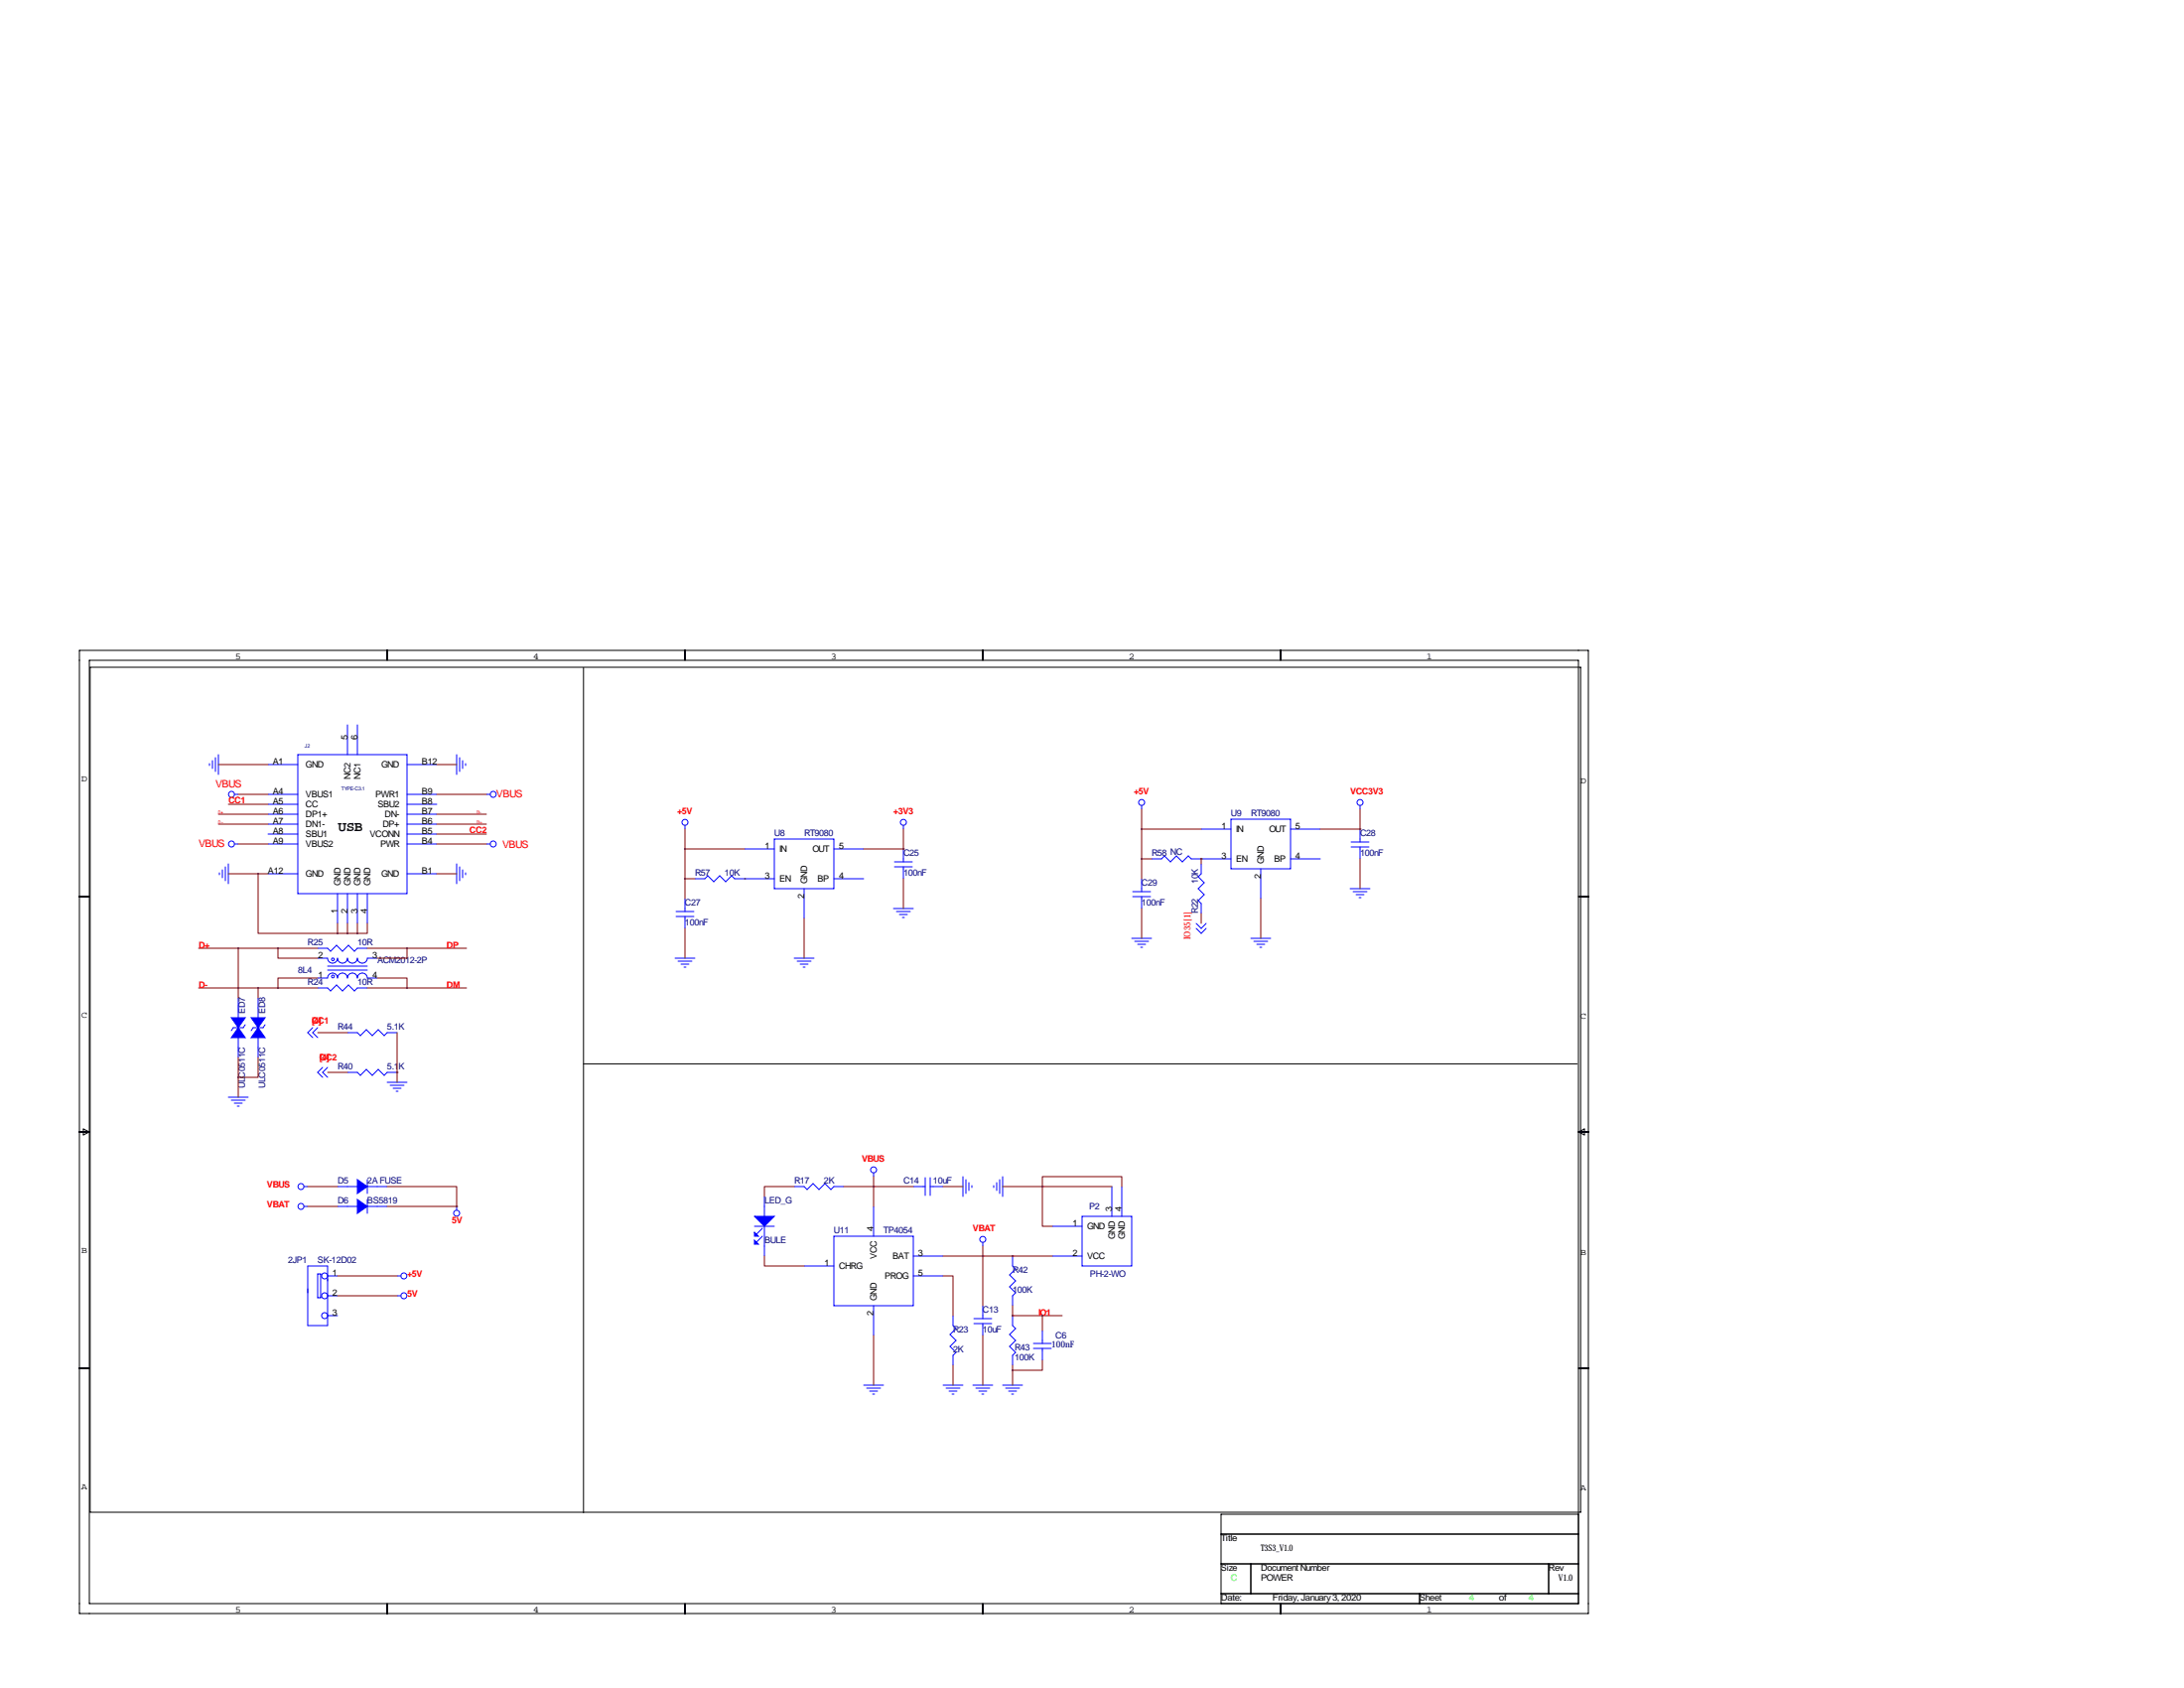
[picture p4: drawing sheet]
<svg xmlns="http://www.w3.org/2000/svg" width="559mm" height="432mm" viewBox="0 0 559 432" stroke-linecap="round" stroke-linejoin="round" font-family="sans-serif">
<g fill="none" stroke="#000" stroke-width=".25">
<path d="M20.3 166.4h386.1v246.3h-386.1zM22.9 168.9h381v241.3h-381zM23.1 170.7h381.3v216.1h-381.3zM99.1 166.4v2.5M149.3 170.8v216.2M175.3 166.4v2.5M251.5 166.4v2.5M327.7 166.4v2.5M20.3 229.4h2.6M403.9 229.4h2.5M149.3 272.1h254.3M20.3 289.6h2.6"/>
<path d="M21.3 288.8l1.6 .8-1.6 .7zM403.9 289.6h2.5M403.9 289.6l1.5-.8v1.5zM20.3 350h2.6M403.9 350h2.5M312.4 392.4h91.5M403.9 387.3h-91.5v22.9M99.1 410.2v2.5M175.3 410.2v2.5M251.5 410.2v2.5M312.4 400h91.5M312.4 407.7h91.5"/>
<path d="M320 400v7.7M327.7 410.2v2.5M363.2 407.7v2.5M396.2 400v7.7"/>
</g>
<g fill="none" stroke="#00f" stroke-width=".25">
<path d="M53.6 195.3v.5M54.4 194.6v2M55.1 193.8v3.6M55.9 193v5.1M68.6 195.6h7.6M76.2 193h27.9v35.6h-27.9zM88.9 185.4v7.6M91.4 185.4v7.6M104.1 195.6h7.7M116.8 193v5.1M117.6 193.8v3.6M118.4 194.6v2"/>
<path d="M119.1 195.3v.5M59.9 203.2h1.1M59.9 215.9h1.1M68.6 203.2h7.6M68.6 205.7h7.6M68.6 208.3h7.6M68.6 210.8h7.6M68.6 213.4h7.6M68.6 215.9h7.6M104.1 203.2h7.7M104.1 205.7h7.7M104.1 208.3h7.7"/>
<path d="M104.1 210.8h7.7M104.1 213.4h7.7M104.1 215.9h7.7M124.5 203.2h1M124.5 215.9h1M175.3 211.1v1M190.5 217.2h7.6M198.1 214.6h15.3v12.7h-15.3zM213.4 217.2h7.6M231.1 211.1v1M231.1 217.2v3.3M292.1 206v1"/>
<path d="M294.6 219.7h2.6l.7-.8 1.6 1.6 1.5-1.6 1.5 1.6 1.5-1.6 .8 .8h10.2M307.3 212.1h7.7M315 209.5h15.2v12.7h-15.2zM330.2 219.7h7.6M330.2 212.1h7.6M345.7 215.4h4.6M345.7 216.7h4.6M348 206v1M348 212.1v3.3M348 216.7v3M56.1 223.3v.5M56.9 222.5v2"/>
<path d="M57.7 221.7v3.6M58.4 221v5.1M68.6 223.5h7.6M86.4 228.6v7.6M88.9 228.6v7.6M91.4 228.6v7.6M94 228.6v7.6M104.1 223.5h7.7M116.8 221v5.1M117.6 221.7v3.6M118.4 222.5v2M119.1 223.3v.5"/>
<path d="M173 233.2h4.5M173 234.4h4.5M175.3 229.9v3.3M175.3 234.4v3.1M177.8 224.8h2.5l.8-.8 1.5 1.6 1.5-1.6 1.6 1.6 1.5-1.6 .8 .8h10.1M205.7 227.3v7.6M213.4 224.8h7.6M228.6 232.4h5.1M228.9 220.5h4.5M228.9 221.7h4.5M229.4 233.2h3.5M230.1 233.9h2.1"/>
<path d="M230.9 234.7h.5M231.1 221.7v3.1M289.8 228.1h4.6M289.8 229.4h4.6M292.1 224.8v3.3M292.1 229.4v3M306.1 237.5l1.2 1.3 1.3-1.3M306.1 236.2l1.2 1.3 1.3-1.3M307.3 221v2.5l-.7 .8 1.5 1.5-1.5 1.5 1.5 1.6-1.5 1.5 .7 .7v2.6M322.6 222.2v7.7M345.4 227.3h5.1M346.2 228.1h3.6"/>
<path d="M347 228.9h2M347.7 229.6h.5M61 255.3v5M66 255.3v5M81.3 245.1h2.5a1.27 1.27 0 0 0 1.3 1.3 1.27 1.27 0 0 0 1.3-1.3 1.27 1.27 0 0 0 1.2 1.3 1.27 1.27 0 0 0 1.3-1.3 1.27 1.27 0 0 0 1.3 1.3 1.27 1.27 0 0 0 1.2-1.3 1.27 1.27 0 0 0 1.3 1.3 1.27 1.27 0 0 0 1.3-1.3h2.5M81.3 250.2h2.5a1.27 1.27 0 0 1 1.3-1.3 1.27 1.27 0 0 1 1.3 1.3 1.27 1.27 0 0 1 1.2-1.3 1.27 1.27 0 0 1 1.3 1.3 1.27 1.27 0 0 1 1.3-1.3 1.27 1.27 0 0 1 1.2 1.3 1.27 1.27 0 0 1 1.3-1.3 1.27 1.27 0 0 1 1.3 1.3h2.5M81.3 252.7h2.5l.8 .8 1.5-1.5 1.5 1.5 1.6-1.5 1.5 1.5 .7-.8h2.6M81.3 242.6h2.5l.8 .7 1.5-1.5 1.5 1.5 1.6-1.5 1.5 1.5 .7-.7h2.6M83.8 247.1h10.2M83.8 248.2h10.2M172.7 245.1h5.1M173.5 245.9h3.5"/>
<path d="M174.2 246.6h2.1M175 247.4h.5M203.2 245.1h5.1M204 245.9h3.5M204.7 246.6h2.1M205.5 247.4h.5M289.6 240h5M290.3 240.8h3.6M291.1 241.6h2M291.8 242.3h.6M320 240h5.1M320.8 240.8h3.6"/>
<path d="M321.6 241.6h2M322.3 242.3h.5M61 265.4v5.1M62.7 262.1l-.5 .8h-2.5l-.5 .8M66 265.4v5.1M67.8 262.1l-.5 .8h-2.5l-.5 .8M80 262.9l-1.3 1.3 1.3 1.2M81.3 262.9l-1.3 1.3 1.3 1.2M82.5 273l-1.2 1.3 1.2 1.3M83.8 273l-1.3 1.3 1.3 1.3M88.9 274.3h2.5l.8 .8 1.5-1.5 1.5 1.5 1.6-1.5 1.5 1.5 .8-.8h2.5M88.9 264.2h2.5l.8 .7 1.5-1.5 1.5 1.5 1.6-1.5 1.5 1.5 .8-.7h2.5"/>
<path d="M99.1 276.9h5M99.8 277.6h3.6M100.6 278.4h2M101.3 279.1h.6M58.4 280.7h5.1M59.2 281.4h3.5M59.9 282.2h2.1M60.7 283h.5M223.5 300v1M77.7 308.6h1M77.7 303.5h1M86.4 308.6h5"/>
<path d="M86.4 303.5h5M94 301.8v3.5M94 306.8v3.6M94 308.6h5.1M94 303.5h5.1M116.8 308.6v1M193 313.7h5.1M195.1 314.2l-1.6 1.5M195.1 316.2l-1.6 1.6M195.6 306.1v5M195.6 313.7v7.6M203.2 303.5h2.5l.8 .8 1.5-1.5 1.5 1.5 1.6-1.5 1.5 1.5 .8-.8h2.5"/>
<path d="M213.4 316.2h20.3v17.8h-20.3zM223.5 308.6v7.6M233.7 303.5h3M236.7 301.2v4.6M238 303.5h3.3M238 301.2v4.6M246.4 301v5.1M247.1 301.8v3.5M247.9 302.5v2M248.7 303.3v.5M251.5 317.8v1M254.3 303.3v.5"/>
<path d="M255 302.5v2M255.8 301.8v3.5M256.5 301v5.1M269.2 313.7h7.7M276.9 311.1h12.7v12.7h-12.7zM284.5 303.5v7.6M287 303.5v7.6M78.7 323.8h5.1v15.3h-5.1zM81.3 325.9h.7v6.1h-.7zM83.8 326.4h2.6M83.8 336.5h2.6M83.8 331.5h2.6"/>
<path d="M101.6 326.4h1M101.6 331.5h1M205.7 323.8h7.7M223.5 334v7.6M233.7 321.3h7.6M233.7 326.4h7.6M243.8 336.5v2.6l.8 .8-1.5 1.5 1.5 1.5-1.5 1.5 1.5 1.5-.8 .8v2.5M249.2 337.3h4.5M249.2 338.6h4.5M251.5 334v3.3M251.5 338.6v3M259.1 336.5v2.6l.7 .8-1.5 1.5 1.5 1.5-1.5 1.5 1.5 1.5-.7 .8v2.5"/>
<path d="M259.1 321.3v2.5l.7 .8-1.5 1.5 1.5 1.6-1.5 1.5 1.5 1.5-.7 .8v2.5M269.2 321.3h7.7M221 354.3h5.1M221.7 355.1h3.6M222.5 355.9h2M223.3 356.6h.5M241.3 354.3h5.1M242.1 355.1h3.5M242.8 355.9h2.1M243.6 356.6h.5M248.9 354.3h5.1M249.7 355.1h3.5"/>
<path d="M250.4 355.9h2.1M251.2 356.6h.5M256.5 354.3h5.1M257.3 355.1h3.6M258.1 355.9h2M258.8 356.6h.5M264.4 343.7h4.6M264.4 344.9h4.6M266.7 340.4v3.3M266.7 344.9v3.1"/>
<circle cx="59.2" cy="215.9" r=".76"/>
<circle cx="59.2" cy="203.2" r=".76"/>
<circle cx="126.2" cy="215.9" r=".76"/>
<circle cx="126.2" cy="203.2" r=".76"/>
<circle cx="175.3" cy="210.4" r=".76"/>
<circle cx="231.1" cy="210.4" r=".76"/>
<circle cx="292.1" cy="205.3" r=".76"/>
<circle cx="348" cy="205.3" r=".76"/>
<circle cx="85.2" cy="249.8" r=".36"/>
<circle cx="85.2" cy="245.4" r=".36"/>
<circle cx="223.5" cy="299.3" r=".76"/>
<circle cx="77" cy="303.5" r=".76"/>
<circle cx="77" cy="308.6" r=".76"/>
<circle cx="116.8" cy="310.3" r=".76"/>
<circle cx="251.5" cy="317" r=".76"/>
<circle cx="83.1" cy="331.5" r=".76"/>
<circle cx="83.1" cy="336.5" r=".76"/>
<circle cx="83.1" cy="326.4" r=".76"/>
<circle cx="103.3" cy="331.5" r=".76"/>
<circle cx="103.3" cy="326.4" r=".76"/>
</g>
<g fill="#00f" stroke="#00f" stroke-width=".25">
<path d="M91.4 306.8l2.6 1.8-2.6 1.8z"/>
<path d="M193 311.1h5.1l-2.5 2.6z"/>
<path d="M193 315.2l1.1 1h-1.1z"/>
<path d="M193 317.2l1.1 1.1h-1.1z"/>
<path d="M59.2 260.3h3.5l-1.7 2.6z"/>
<path d="M61 262.9l1.7 2.5h-3.5z"/>
<path d="M64.3 260.3h3.5l-1.8 2.6z"/>
<path d="M66 262.9l1.8 2.5h-3.5z"/>
<path d="M91.4 301.8l2.6 1.7-2.6 1.8z"/>
</g>
<g fill="none" stroke="#800000" stroke-width=".25">
<path d="M55.9 195.6h12.7M111.8 195.6h5M55.9 208.3h12.7M55.9 210.8h12.7M58.4 205.7h10.2M61 203.2h7.6M61 215.9h7.6M111.8 203.2h12.7M111.8 208.3h12.7M111.8 210.8h12.7M111.8 215.9h12.7M111.8 213.4h12.7"/>
<path d="M175.3 212.1v17.8M175.3 217.2h15.2M221 217.2h10.1M231.1 217.2h.1M231.1 212.1v5.1M292.1 212.1h15.2M292.1 207v17.8M292.1 219.7h2.5M307.3 219.7h.1M307.3 219.7v1.3M337.8 212.1h10.2M348 212.1h.1"/>
<path d="M348 207v5.1M348 219.7v7.6M58.4 223.5h10.2M66 223.5v15.3h20.4M86.4 236.2v2.6M86.4 238.8h5M88.9 236.2v2.6M91.4 236.2v2.6M94 236.2v2.6h-2.6M111.8 223.5h5M175.3 237.5v7.6M175.3 224.8h2.5"/>
<path d="M190.5 224.8h.1M205.7 234.9v10.2M231.1 224.8v7.6M292.1 232.4v7.6M307.3 233.7v2.5M322.6 229.9v10.1M50.8 252.7h30.5M50.8 242.6h30.5M61 242.6v12.7M66 252.7v2.6M71.1 242.6v2.5h10.2M81.3 250.2h-10.2v2.5"/>
<path d="M94 252.7h25.4M94 242.6h25.4M96.5 250.2h7.6v2.5M104.1 242.6v2.5h-7.6M61 270.5v10.2M66 270.5v5.1h-5M81.3 264.2h7.6M83.8 274.3h5.1M101.6 274.3h.1M101.6 264.2v12.7M78.7 303.5h7.7M78.7 308.6h7.7"/>
<path d="M99.1 303.5h17.7v5.1M99.1 308.6h17.7M116.8 308.6h.1M203.2 303.5h-7.6v2.6M215.9 303.5h17.8M223.5 303.5h.1M223.5 301v7.6M241.3 303.5h5.1M251.5 318.8v15.2M256.5 303.5h28M266.7 303.5v10.2h2.5M266.7 303.5v-2.5h20.3v2.5"/>
<path d="M266.7 303.5h.1M86.4 331.5h15.2M86.4 326.4h15.2M195.6 321.3v2.5h10.1M241.3 326.4h2.5v10.1M241.3 321.3h27.9M251.5 321.3h.1M259.1 336.5h.1M259.1 321.3h.1M259.1 334v2.5M259.1 336.5h12.7M266.7 336.5v3.9"/>
<path d="M223.5 341.6v12.7M243.8 349.2v5.1M251.5 341.6v12.7M259.1 349.2v5.1M266.7 348v2.5h-7.6"/>
</g>
<path d="M66 252.7a.05 .05 0 0 0 .1 0 .05 .05 0 0 0-.1 0zM60.9 242.6a.05 .05 0 0 0 .1 0 .05 .05 0 0 0-.1 0zM104.1 252.7a.05 .05 0 0 0 .1 0 .05 .05 0 0 0-.1 0zM104.1 242.6a.05 .05 0 0 0 .1 0 .05 .05 0 0 0-.1 0zM116.8 308.6a.05 .05 0 0 0 .1 0 .05 .05 0 0 0-.1 0zM251.4 321.3a.05 .05 0 0 0 .1 0 .05 .05 0 0 0-.1 0zM60.9 275.6a.05 .05 0 0 0 .1 0 .05 .05 0 0 0-.1 0zM175.2 217.2a.05 .05 0 0 0 .1 0 .05 .05 0 0 0-.1 0zM175.2 224.8a.05 .05 0 0 0 .1 0 .05 .05 0 0 0-.1 0zM231.1 217.2a.05 .05 0 0 0 .1 0 .05 .05 0 0 0-.1 0zM251.4 321.3a.05 .05 0 0 0 .1 0 .05 .05 0 0 0-.1 0zM86.3 238.8a.05 .05 0 0 0 .1 0 .05 .05 0 0 0-.1 0zM66 223.5a.05 .05 0 0 0 .1 0 .05 .05 0 0 0-.1 0zM91.4 238.8a.05 .05 0 0 0 .1 0 .05 .05 0 0 0-.1 0zM307.3 219.7a.05 .05 0 0 0 .1 0 .05 .05 0 0 0-.1 0z" fill="#800000" stroke="#800000" stroke-width=".51"/>
<text font-size="3.6" x="86.5" y="212.5">USB</text>
<g font-size="2.6" fill="#f00">
<text x="55.1" y="201.5">VBUS</text>
<text x="127" y="204.1">VBUS</text>
<text x="50.8" y="216.8">VBUS</text>
<text x="128.5" y="217">VBUS</text>
</g>
<g font-size="2.3">
<text x="60.1" y="168.7">5</text>
<text x="136.3" y="168.7">4</text>
<text x="212.5" y="168.7">3</text>
<text x="288.7" y="168.7">2</text>
<text x="364.9" y="168.7">1</text>
<text x="88.9" y="189.2" transform="rotate(-90 88.9 189.2)">5</text>
<text x="91.4" y="189.2" transform="rotate(-90 91.4 189.2)">6</text>
<text x="69.8" y="195.6">A1</text>
<text x="78.2" y="196.3">GND</text>
<text x="97.5" y="196.3">GND</text>
<text x="107.9" y="195.6">B12</text>
<text x="20.8" y="199.9">D</text>
<text x="69.8" y="203.2">A4</text>
<text x="78.2" y="204">VBUS1</text>
<text x="89.7" y="199.3" transform="rotate(-90 89.7 199.3)">NC2</text>
<text x="92.2" y="199.3" transform="rotate(-90 92.2 199.3)">NC1</text>
<text x="96.1" y="204">PWR1</text>
<text x="107.9" y="203.2">B9</text>
<text x="404.3" y="200.5">D</text>
<text x="69.8" y="205.7">A5</text>
<text x="69.8" y="208.3">A6</text>
<text x="78.2" y="206.5">CC</text>
<text x="78.2" y="209">DP1+</text>
<text x="96.6" y="206.5">SBU2</text>
<text x="98.5" y="209">DN-</text>
<text x="107.9" y="208.3">B7</text>
<text x="107.9" y="205.7">B8</text>
<text x="69.8" y="210.8">A7</text>
<text x="69.8" y="213.4">A8</text>
<text x="69.8" y="215.9">A9</text>
<text x="78.2" y="211.6">DN1-</text>
<text x="78.2" y="214.1">SBU1</text>
<text x="94.6" y="214.1">VCONN</text>
<text x="97.9" y="211.6">DP+</text>
<text x="107.9" y="215.9">B4</text>
<text x="107.9" y="213.4">B5</text>
<text x="107.9" y="210.8">B6</text>
<text x="312.5" y="212.1">1</text>
<text x="316.2" y="212.9">IN</text>
<text x="324.7" y="212.9">OUT</text>
<text x="331.5" y="212.1">5</text>
<text x="78.2" y="216.7">VBUS2</text>
<text x="97.3" y="216.7">PWR</text>
<text x="195.7" y="217.2">1</text>
<text x="199.4" y="217.9">IN</text>
<text x="207.9" y="217.9">OUT</text>
<text x="214.6" y="217.2">5</text>
<text x="312.5" y="219.7">3</text>
<text x="316.2" y="220.5">EN</text>
<text x="323.3" y="221" transform="rotate(-90 323.3 221)">GND</text>
<text x="326" y="220.5">BP</text>
<text x="331.5" y="219.7">4</text>
<text x="68.6" y="223.5">A12</text>
<text x="78.2" y="224.3">GND</text>
<text x="87.1" y="226.6" transform="rotate(-90 87.1 226.6)">GND</text>
<text x="89.7" y="226.6" transform="rotate(-90 89.7 226.6)">GND</text>
<text x="92.2" y="226.6" transform="rotate(-90 92.2 226.6)">GND</text>
<text x="94.7" y="226.6" transform="rotate(-90 94.7 226.6)">GND</text>
<text x="97.5" y="224.3">GND</text>
<text x="107.9" y="223.5">B1</text>
<text x="195.7" y="224.8">3</text>
<text x="199.4" y="225.6">EN</text>
<text x="206.5" y="226.1" transform="rotate(-90 206.5 226.1)">GND</text>
<text x="209.2" y="225.6">BP</text>
<text x="214.6" y="224.8">4</text>
<text x="322.6" y="224.7" transform="rotate(-90 322.6 224.7)">2</text>
<text x="86.4" y="233.6" transform="rotate(-90 86.4 233.6)">1</text>
<text x="88.9" y="233.6" transform="rotate(-90 88.9 233.6)">2</text>
<text x="91.4" y="233.6" transform="rotate(-90 91.4 233.6)">3</text>
<text x="94" y="233.6" transform="rotate(-90 94 233.6)">4</text>
<text x="205.7" y="229.8" transform="rotate(-90 205.7 229.8)">2</text>
<text x="81.4" y="245.1">2</text>
<text x="95.2" y="245.1">3</text>
<text x="81.4" y="250.2">1</text>
<text x="95.2" y="250.2">4</text>
<text x="20.8" y="260.4">C</text>
<text x="404.3" y="260.7">C</text>
<text x="284.5" y="309.9" transform="rotate(-90 284.5 309.9)">3</text>
<text x="287" y="309.9" transform="rotate(-90 287 309.9)">4</text>
<text x="223.5" y="315" transform="rotate(-90 223.5 315)">4</text>
<text x="274.4" y="313.7">1</text>
<text x="278.1" y="314.5">GND</text>
<text x="285.2" y="317" transform="rotate(-90 285.2 317)">GND</text>
<text x="287.8" y="317" transform="rotate(-90 287.8 317)">GND</text>
<text x="20.8" y="320.6">B</text>
<text x="210.9" y="323.8">1</text>
<text x="224.3" y="322.1" transform="rotate(-90 224.3 322.1)">VCC</text>
<text x="228.3" y="322.1">BAT</text>
<text x="234.9" y="321.3">3</text>
<text x="274.4" y="321.3">2</text>
<text x="278.1" y="322.1">VCC</text>
<text x="404.3" y="321.1">B</text>
<text x="85.1" y="326.4">1</text>
<text x="214.6" y="324.6">CHRG</text>
<text x="226.4" y="327.2">PROG</text>
<text x="234.9" y="326.4">5</text>
<text x="85.1" y="331.5">2</text>
<text x="224.3" y="332.7" transform="rotate(-90 224.3 332.7)">GND</text>
<text x="85.1" y="336.5">3</text>
<text x="223.5" y="336.4" transform="rotate(-90 223.5 336.4)">2</text>
<text x="20.8" y="381.1">A</text>
<text x="404.3" y="381.3">A</text>
<text x="312.4" y="394.2">Title</text>
<text x="312.4" y="401.8">Size</text>
<text x="322.6" y="396.7">T3S3_V1.0</text>
<text x="322.6" y="401.8">Document Number</text>
<text x="396.2" y="401.8">Rev</text>
<text x="322.6" y="404.4">POWER</text>
<text x="398.8" y="404.4">V1.0</text>
<text x="60.1" y="412.5">5</text>
<text x="136.3" y="412.5">4</text>
<text x="212.5" y="412.5">3</text>
<text x="288.7" y="412.5">2</text>
<text x="312.4" y="409.4">Date:</text>
<text x="325.6" y="409.4">Friday, January 3, 2020</text>
<text x="363.2" y="409.4">Sheet</text>
<text x="364.9" y="412.5">1</text>
<text x="383.5" y="409.4">of</text>
</g>
<g font-size="2.3" fill="#f00">
<text x="290.1" y="203.2">+5V</text>
<text x="345.4" y="203.2">VCC3V3</text>
<text x="58.4" y="205.5">CC1</text>
<text x="173.2" y="208.3">+5V</text>
<text x="228.6" y="208.3">+3V3</text>
<text x="120.1" y="213.1">CC2</text>
<text x="50.8" y="242.6">D+</text>
<text x="114.3" y="242.6">DP</text>
<text x="304.5" y="240.2" transform="rotate(-90 304.5 240.2)">IO35[1]</text>
<text x="50.8" y="252.7">D-</text>
<text x="114.3" y="252.7">DM</text>
<text x="79.8" y="261.9">CC1</text>
<text x="79.8" y="261.9">[4]</text>
<text x="81.8" y="271.3">CC2</text>
<text x="81.8" y="271.3">[4]</text>
<text x="220.5" y="297.2">VBUS</text>
<text x="68.3" y="303.8">VBUS</text>
<text x="68.3" y="308.9">VBAT</text>
<text x="115.6" y="312.9">5V</text>
<text x="248.9" y="315">VBAT</text>
<text x="104.1" y="326.6">+5V</text>
<text x="104.1" y="331.7">5V</text>
<text x="265.7" y="336.5">IO1</text>
</g>
<g font-size="2.3" fill="#000080">
<text x="315" y="208.8">U9</text>
<text x="320" y="208.8">RT9080</text>
<text x="198.1" y="213.9">U8</text>
<text x="205.7" y="213.9">RT9080</text>
<text x="348" y="213.9">C28</text>
<text x="231.1" y="218.9">C25</text>
<text x="294.6" y="218.9">R58 NC</text>
<text x="348" y="218.9">100nF</text>
<text x="177.8" y="224">R57</text>
<text x="185.4" y="224">10K</text>
<text x="231.1" y="224">100nF</text>
<text x="292.1" y="226.6">C29</text>
<text x="306.6" y="226.1" transform="rotate(-90 306.6 226.1)">10K</text>
<text x="175.3" y="231.6">C27</text>
<text x="292.1" y="231.6">100nF</text>
<text x="306.6" y="233.7" transform="rotate(-90 306.6 233.7)">R22</text>
<text x="175.3" y="236.7">100nF</text>
<text x="78.7" y="241.8">R25</text>
<text x="91.4" y="241.8">10R</text>
<text x="76.2" y="248.9">8L4</text>
<text x="78.7" y="252">R24</text>
<text x="91.4" y="252">10R</text>
<text x="96.5" y="246.4">ACM2012-2P</text>
<text x="62.7" y="259.3" transform="rotate(-90 62.7 259.3)">ED7</text>
<text x="67.8" y="259.3" transform="rotate(-90 67.8 259.3)">ED8</text>
<text x="86.4" y="263.4">R44</text>
<text x="99.1" y="263.4">5.1K</text>
<text x="86.4" y="273.6">R40</text>
<text x="99.1" y="273.6">5.1K</text>
<text x="62.7" y="278.4" transform="rotate(-90 62.7 278.4)">ULC0511C</text>
<text x="67.8" y="278.4" transform="rotate(-90 67.8 278.4)">ULC0511C</text>
<text x="86.4" y="302.8">D5</text>
<text x="94" y="302.8">2A FUSE</text>
<text x="203.2" y="302.8">R17</text>
<text x="210.8" y="302.8">2K</text>
<text x="231.1" y="302.8">C14</text>
<text x="238.8" y="302.8">10uF</text>
<text x="86.4" y="307.8">D6</text>
<text x="94" y="307.8">BS5819</text>
<text x="195.6" y="307.8">LED_G</text>
<text x="278.6" y="309.4">P2</text>
<text x="213.4" y="315.5">U11</text>
<text x="226.1" y="315.5">TP4054</text>
<text x="73.7" y="323.1">2JP1</text>
<text x="81.3" y="323.1">SK-12D02</text>
<text x="195.6" y="318">BULE</text>
<text x="259.1" y="325.6">R42</text>
<text x="278.9" y="326.6">PH-2-WO</text>
<text x="251.5" y="335.8">C13</text>
<text x="259.1" y="330.7">100K</text>
<text x="243.8" y="340.9">R23</text>
<text x="251.5" y="340.9">10uF</text>
<text x="243.8" y="345.9">2K</text>
<text x="259.6" y="345.4">R43</text>
<text x="259.6" y="348">100K</text>
<text x="269" y="344.7">100nF</text>
<text x="270.1" y="342.4">C6</text>
</g>
<g font-size="2.3" fill="#0f0">
<text x="315" y="404.4">C</text>
<text x="375.9" y="409.4">4</text>
<text x="391.2" y="409.4">4</text>
</g>
<g font-size="1.3" fill="#000080">
<text x="78" y="191.3">J2</text>
<text x="87.4" y="202.2">TYPE-C3.1</text>
</g>
<g font-size="1.3" fill="#f00">
<text x="55.9" y="208.3">D+</text>
<text x="121.9" y="208.3">D-</text>
<text x="55.9" y="210.8">D-</text>
<text x="121.9" y="210.8">D+</text>
</g>
</svg>
